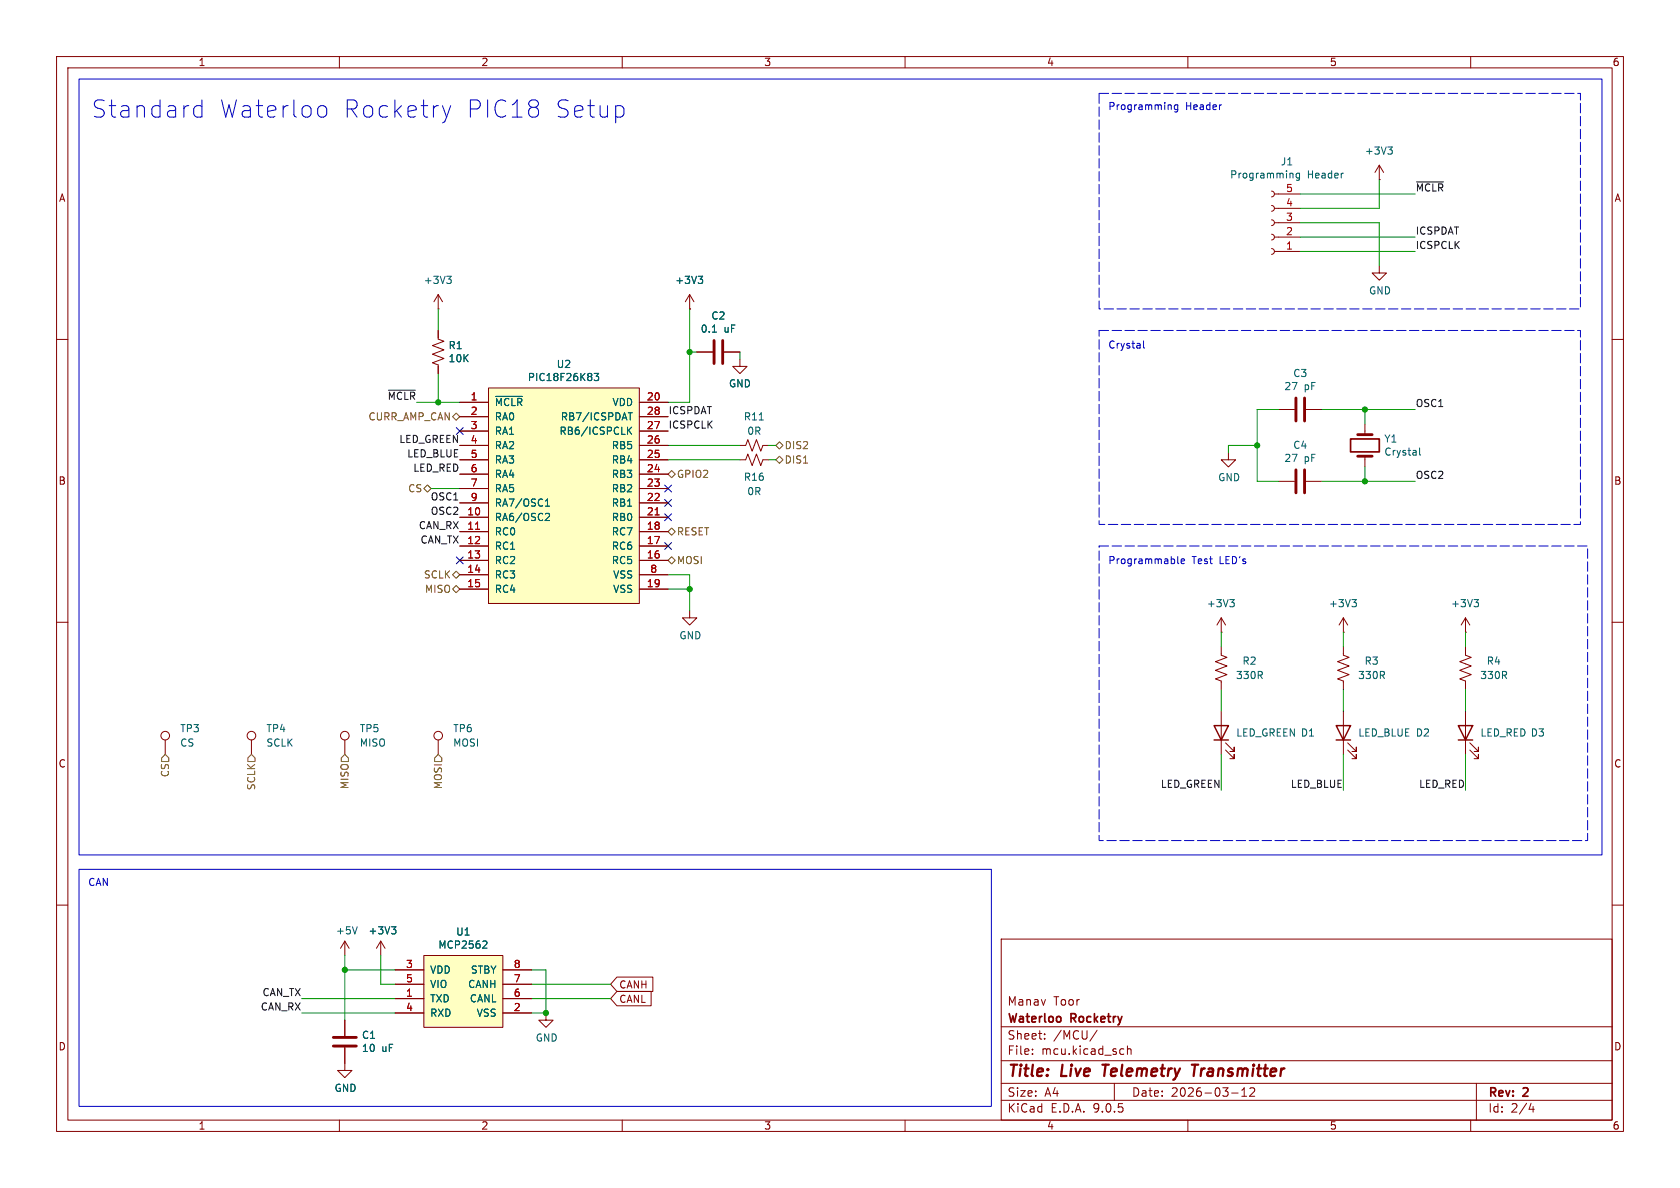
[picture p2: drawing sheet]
<svg xmlns="http://www.w3.org/2000/svg" width="297mm" height="210mm" viewBox="0 0 297 210" stroke-linecap="round" stroke-linejoin="round" font-family="sans-serif">
<g fill="none" stroke="#840000" stroke-width=".18">
<path d="M10 10h277v190h-277zM12 12h273v186h-273zM60 10v2M110 10v2M160 10v2M210 10v2M260 10v2M77.5 54.6h.1M77.5 52.1l-.8 1.2M77.5 52.1l.7 1.2M77.5 52.1v2.5M10 60h2"/>
<path d="M285 60h2M10 110h2M285 110h2M10 160h2M177 166h108v32h-108zM285 160h2M60 198v2M110 198v2M160 198v2M177 194.5h108M177 191.5h108M177 187.5h108"/>
<path d="M177 181.5h108M182.5 186.3v.1M182.5 185.5v.1M184.7 183.6v.1M184.7 182.8v.1M194 182.1l-1.3 2M197 191.5v3M198.2 185.4l.5 .1M198.7 186.3l-.5 .1M199.3 185.5l.2-.1 .4 .1 .1 .9M199.3 184.9v1.5M210 198v2"/>
<path d="M217.7 193.2h1.2M219.5 193.8h.9M219.5 192.7l.5-.4v1.5M221 192.4l.5-.1 .2 .1 .1 .3-.9 1.1h.9M260 198v2M261 191.5v6.5M270.7 195l-.4 1.1h.9M271 195.6v1"/>
</g>
<path d="M194.9 188.2h1.1M195.5 188.2l-.3 2M210.7 188.2h1.1M211.3 188.2l-.3 2" fill="none" stroke="#840000" stroke-width=".4"/>
<path d="M79 48.8h.8l-.5 .5M79.5 49.3l.3 .3v.3l-.3 .2" fill="none" stroke="#006464" stroke-width=".18"/>
<path d="M74.9 168.9h14v12.7h-14z" fill="#ffffc2"/>
<g fill="none" stroke="#840000" stroke-width=".18">
<path d="M224.8 38.9l.3 .1 .2 .4-.2 .3-.3 .2M224.8 36.3l.3 .2 .2 .3-.2 .4-.3 .1M224.8 33.8l.3 .1 .2 .4-.2 .3-.3 .2M225.3 39.4h4.6M225.3 36.8h4.6M225.3 34.3h4.6M243.8 31.8h.1M243.8 29.2l-.7 1.3M243.8 29.2l.8 1.3M243.8 29.2v2.6M77.5 58.4v1.5l1 .4-2 .8 2 .7-2 .8 2 .8-2 .7 1 .4v1.5M121.9 54.6h.1"/>
<path d="M121.9 52.1l-.7 1.2M121.9 52.1l.8 1.2M121.9 52.1v2.5M224.8 43.9l.3 .2 .2 .4-.2 .3-.3 .2M224.8 41.4l.3 .2 .2 .3-.2 .4-.3 .1M225.3 44.5h4.6M225.3 41.9h4.6M243.8 47v1.3h1.3l-1.3 1.2-1.2-1.2h1.2M123.2 62.2h2.8M128 62.2h2.8M130.8 78.7h1l.4-1 .8 2.1 .7-2.1 .8 2.1 .4-1.1h1M130.8 63.5v1.3h1.3l-1.3 1.2-1.3-1.2h1.3"/>
<path d="M130.8 81.3h1l.4-1 .8 2 .7-2 .8 2 .4-1h1M121.9 108v1.2h1.3l-1.3 1.3-1.3-1.3h1.3M259.1 114.3v1.5l1 .4-2 .8 2 .7-2 .8 2 .8-2 .7 1 .4v1.5M259.1 111.8h.1M259.1 109.2v2.6M259.1 109.2l-.8 1.3M259.1 109.2l.7 1.3M237.5 125.7v7.7M238.3 132.6l1.5 1.5v-.7v.7h-.8M238.3 131.3l1.5 1.5v-.7v.7h-.8M259.1 125.7v7.7M259.8 132.6l1.6 1.5v-.7v.7h-.8"/>
<path d="M259.8 131.3l1.6 1.5v-.7v.7h-.8M61 166.4v2.5M61 166.4l-.8 1.2M61 166.4l.7 1.2M67.3 166.4l-.8 1.2M67.3 166.4l.8 1.2M67.3 166.4v2.5M69.8 171.5h5.1M69.8 174h5.1M69.8 176.5h5.1M69.8 179.1h5.1M74.9 168.9h14v12.7h-14z"/>
<path d="M88.9 171.5h5.1M88.9 174h5.1M88.9 176.5h5.1M88.9 179.1h5.1M96.5 179.1v1.2h1.3l-1.3 1.3-1.3-1.3h1.3M61 185.2v4h1.2l-1.2 1.3-1.3-1.3h1.3M61 180.3v2.8"/>
</g>
<g fill="none" stroke="#006464" stroke-width=".18">
<path d="M228.4 30.6l.2 .2v.7M229.7 30.6v1l-.2 .3-.3-.1M229.7 30.7l-.3-.1-.3 .3 .2 .5h.4M245.4 26h.7l-.4 .5M245.9 26.5l.2 .2v.3l-.2 .2M123.4 48.8h.8l-.4 .5M124 49.3l.2 .3v.3l-.2 .2M125.9 58.7h.8M134.2 74.2h.8M260.6 106h.8l-.4 .5M261.1 106.5l.3 .2v.3l-.3 .3M63.2 163.8l-.5 1.3"/>
<path d="M69.2 163.8h.8l-.4 .5M69.7 164.3l.3 .3v.3l-.3 .2M85.5 166.3l.5 .1 .1 .3-.8 .9h.8"/>
</g>
<path d="M126.2 60.2v4.1M127.8 60.2v4.1M58.9 183.4h4.1M58.9 184.9h4.1" fill="none" stroke="#840000" stroke-width=".51"/>
<path d="M236.2 128.3h2.6l-1.3 2.5zM236.2 130.8h2.6M257.8 128.3h2.5l-1.2 2.5zM257.8 130.8h2.5" fill="none" stroke="#840000" stroke-width=".25"/>
<path d="M86.4 68.6h26.6v38.1h-26.6z" fill="#ffffc2"/>
<g fill="none" stroke="#840000" stroke-width=".18">
<path d="M77.5 58.4v1.3M121.9 54.6h.1M77.5 64.8v1.2M81.3 71.1h5.1M81.3 73.7h5.1M81.3 76.2h5.1M81.3 78.7h5.1M86.4 68.6h26.6v38.1h-26.6zM113 71.1h5.1M113 73.7h5.1M113 76.2h5.1M113 78.7h5.1"/>
<path d="M123.2 62.2h2.8M128 62.2h2.8M226.1 72.4h2.8M230.9 72.4h2.8M241.3 74.9v1.9M81.3 81.3h5.1M81.3 83.8h5.1M81.3 86.4h5.1M81.3 88.9h5.1M81.3 91.4h5.1M81.3 94h5.1M81.3 96.5h5.1"/>
<path d="M81.3 99.1h5.1M113 81.3h5.1M113 83.8h5.1M113 86.4h5.1M113 88.9h5.1M113 91.4h5.1M113 94h5.1M113 96.5h5.1M113 99.1h5.1M217.2 80v1.3h1.2l-1.2 1.3-1.3-1.3h1.3M226.1 85.1h2.8M230.9 85.1h2.8"/>
<path d="M241.3 80.6v2M81.3 101.6h5.1M81.3 104.1h5.1M113 101.6h5.1M113 104.1h5.1M215.9 111.8h.1M215.9 114.3v1.5l1 .4-2 .8 2 .7-2 .8 2 .8-2 .7 1 .4v1.5M215.9 109.2v2.6M215.9 109.2l-.8 1.3M215.9 109.2l.8 1.3M237.5 114.3v1.5l1 .4-2 .8 2 .7-2 .8 2 .8-2 .7 1 .4v1.5M237.5 111.8h.1"/>
<path d="M237.5 109.2v2.6M237.5 109.2l-.8 1.3M237.5 109.2l.8 1.3M29.2 130.8v2.6M44.4 130.8v2.6M61 130.8v2.6M77.5 130.8v2.6M215.9 125.7v7.7M216.7 132.6l1.5 1.5v-.7v.7h-.8M216.7 131.3l1.5 1.5v-.7v.7h-.8M69.8 171.5h5.1M69.8 174h5.1"/>
<path d="M69.8 176.5h5.1M69.8 179.1h5.1M88.9 171.5h5.1M88.9 174h5.1M88.9 176.5h5.1M88.9 179.1h5.1M109.1 175.3h6v2.5h-6l-1.2-1.3zM109.1 172.7h6.3v2.6h-6.3l-1.2-1.3zM61 180.3v2.8M61 185.2v2.8"/>
<circle cx="29.2" cy="130" r=".76"/>
<circle cx="44.4" cy="130" r=".76"/>
<circle cx="61" cy="130" r=".76"/>
<circle cx="77.5" cy="130" r=".76"/>
</g>
<g fill="none" stroke="#006464" stroke-width=".18">
<path d="M123.4 48.8h.8l-.4 .5M124 49.3l.2 .3v.3l-.2 .2M125.9 58.7h.8M87.6 70.1h4.8M105 66h.8l-.4 .5 .4 .1v.6l-.2 .1-.6-.1M110.9 75.5v1.3M111.1 73h.7M111.1 76.1l.6 .7M111.4 73v1.2M111.7 75.5l-.8 .7M251 79.2v1.1l.1 .2M96.4 89.5h.8"/>
<path d="M96.4 88.6l.4-.4v1.3M96.6 90.7l.4 .1 .2 .3-.8 .9h.8M217.4 106h.8l-.4 .5M218 106.5l.2 .2v.3l-.2 .3M239 106h.8l-.4 .5M239.5 106.5l.3 .2v.3l-.3 .3M69.2 163.8h.8l-.4 .5M69.7 164.3l.3 .3v.3l-.3 .2M85.5 166.3l.5 .1 .1 .3-.8 .9h.8"/>
</g>
<path d="M84.1 93.6h.7M115.8 91h.7" fill="none" stroke="#a90000" stroke-width=".18"/>
<path d="M214.6 128.3h2.6l-1.3 2.5zM214.6 130.8h2.6" fill="none" stroke="#840000" stroke-width=".25"/>
<path d="M229.1 70.4v4M230.6 70.4v4M240 76.8h2.6M229.1 83.1v4M230.6 83.1v4M240 80.6h2.6" fill="none" stroke="#840000" stroke-width=".51"/>
<path d="M238.8 77.6h5v2.3h-5z" fill="none" stroke="#840000" stroke-width=".3"/>
<g fill="none" stroke="#725600" stroke-width=".18">
<path d="M80 73.7l.6-.7 .7 .7-.7 .6zM137.2 78.7l.6-.6 .6 .6-.6 .7zM74.9 86.4l.7-.7 .6 .7-.6 .6zM118.1 94l.6-.7 .7 .7-.7 .6zM118.1 83.8l.6-.6 .7 .6-.7 .7zM118.1 99.1l.6-.7 .7 .7-.7 .6zM137.2 81.3l.6-.7 .6 .7-.6 .6zM80 101.6l.6-.6 .7 .6-.7 .6zM80 104.1l.6-.6 .7 .6-.7 .7zM29.2 133.4l.6 .6v.6h-1.2v-.6zM44.4 133.4l.7 .6v.6h-1.3v-.6zM61 133.4l.6 .6v.6h-1.3v-.6z"/>
<path d="M77.5 133.4l.6 .6v.6h-1.3v-.6z"/>
</g>
<path d="M250.4 32.2h4.8M68.7 69h4.7" fill="none" stroke="#0f0f0f" stroke-width=".18"/>
<g fill="none" stroke="#009600" stroke-width=".18">
<path d="M229.9 34.3h20.3M229.9 39.4h13.9v7.6M243.8 31.8v5h-13.9M77.5 54.6v3.8M121.9 54.6v16.5h-3.8M229.9 44.5h20.3M229.9 41.9h20.3M73.7 71.1h7.6M77.5 66v5.1M118.1 78.7h12.7M121.9 62.2h1.3M130.8 62.2v1.3"/>
<path d="M135.9 78.7h1.3M222.2 78.7h-5v1.3M226.1 72.4h-3.9v12.7h3.9M233.7 72.4h16.5M241.3 72.4v2.5M76.2 86.4h5.1M118.1 81.3h12.7M135.9 81.3h1.3M233.7 85.1h16.5M241.3 82.6v2.5M118.1 101.6h3.8v6.4M118.1 104.1h3.8"/>
<path d="M215.9 111.8v2.5M237.5 111.8v2.5M259.1 111.8v2.5M215.9 121.9v3.8M215.9 133.4v6.3M237.5 121.9v3.8M237.5 133.4v6.3M259.1 121.9v3.8M259.1 133.4v6.3M53.3 176.5h16.5M53.3 179.1h16.5M61 171.5h8.8"/>
<path d="M61 168.9v11.4M67.3 168.9v5.1h2.5M94 176.5h13.9M94 174h13.9M94 171.5h2.5v7.6h-2.5"/>
</g>
<path d="M80.7 75.6l1.2 1.2M81.9 75.6l-1.2 1.2M80.7 98.5l1.2 1.2M81.9 98.5l-1.2 1.2M117.5 90.8l1.2 1.2M117.5 85.8l1.2 1.2M117.5 88.3l1.2 1.2M117.5 95.9l1.2 1.2M118.7 90.8l-1.2 1.2M118.7 85.8l-1.2 1.2M118.7 88.3l-1.2 1.2M118.7 95.9l-1.2 1.2" fill="none" stroke="#000084" stroke-width=".18"/>
<g fill="none" stroke="#0000c2" stroke-width=".18">
<path d="M14 14h269.2v137.1h-269.2zM35.7 17.7v3M35.7 18.8l-.3-.1h-.6l-.4 .3M56.7 18.7a.83 .83 0 0 1 1.1 .6v.8a.83 .83 0 0 1-1.1 .6M78.2 18.7l.7 2M79.7 18.7l-.8 2M94.9 17.8a.59 .59 0 0 1 0 1M94.9 19.1l.3 .4v.6l-.3 .5M109.7 18.7l.3 .1 .3 .5v.8l-.1 .3-.5 .3M206.9 18.5l.2 .2v.7M208.2 18.5v1.1l-.2 .2-.3-.1M208.2 18.6l-.4-.1-.2 .3 .1 .5h.5"/>
<path d="M34.4 20.4l.4 .3h.6l.3-.1M78.9 20.7l-.2 .7-.5 .3M202.2 60.3v1.1l.1 .1M208.2 98.4v1.1l.2 .1M208.8 99.2l.6-.1v-.2l-.4-.1-.2 .2 .1 .6h.5M14 153.7h161.3v41.9h-161.3z"/>
</g>
<path d="M194.3 16.5h85.1v38.1h-85.1zM194.3 58.4h85.1v34.3h-85.1zM194.3 96.5h86.4v52.1h-86.4z" fill="none" stroke="#0000c2" stroke-width=".18" stroke-dasharray="1.7 .6"/>
<g fill="#009600" stroke="#009600" stroke-width=".18">
<circle cx="96.5" cy="179.1" r=".46"/>
<circle cx="61" cy="171.5" r=".46"/>
<circle cx="121.9" cy="104.1" r=".46"/>
<circle cx="241.3" cy="72.4" r=".46"/>
<circle cx="222.2" cy="78.7" r=".46"/>
<circle cx="241.3" cy="85.1" r=".46"/>
<circle cx="121.9" cy="62.2" r=".46"/>
<circle cx="77.5" cy="71.1" r=".46"/>
</g>
<g font-size="4.2" fill="#0000c2">
<text x="16" y="21.1">Standard</text>
<text x="38.5" y="21.1">Waterloo</text>
<text x="60.3" y="21.1">Rocketry</text>
<text x="81.9" y="21.1">PIC18</text>
<text x="97.4" y="21.1">Setup</text>
</g>
<g font-size="2.8" fill="#840000">
<text x="178" y="190.9">Title:</text>
<text x="187.7" y="190.9">Live</text>
<text x="195.8" y="190.9">Telemetry</text>
<text x="212.4" y="190.9">Transmitter</text>
</g>
<g font-size="2.1" fill="#840000">
<text x="178" y="178">Manav</text>
<text x="186.2" y="178">Toor</text>
<text x="178" y="184">Sheet:</text>
<text x="178" y="181.2">Waterloo</text>
<text x="186.2" y="184">/MCU/</text>
<text x="189.4" y="181.2">Rocketry</text>
<text x="178" y="186.7">File:</text>
<text x="184.1" y="186.7">mcu.kicad_sch</text>
<text x="178" y="196.9">KiCad</text>
<text x="178" y="194.1">Size:</text>
<text x="184.7" y="194.1">A4</text>
<text x="185.7" y="196.9">E.D.A.</text>
<text x="193.3" y="196.9">9.0.5</text>
<text x="200" y="194.1">Date:</text>
<text x="207" y="194.1">2026-03-12</text>
<text x="263" y="194.3">Rev:</text>
<text x="263" y="196.9">Id:</text>
<text x="267.1" y="196.9">2/4</text>
<text x="269.4" y="194.3">2</text>
</g>
<g font-size="1.8" fill="#840000">
<text x="35" y="11.9">1</text>
<text x="85" y="11.9">2</text>
<text x="135" y="11.9">3</text>
<text x="185" y="11.9">4</text>
<text x="235" y="11.9">5</text>
<text x="285" y="11.9">6</text>
<text x="10.3" y="35.9">A</text>
<text x="285.3" y="35.9">A</text>
<text x="10.3" y="85.9">B</text>
<text x="285.3" y="85.9">B</text>
<text x="10.3" y="135.9">C</text>
<text x="285.3" y="135.9">C</text>
<text x="109.4" y="177.5">CANL</text>
<text x="109.4" y="174.9">CANH</text>
<text x="10.3" y="185.9">D</text>
<text x="285.3" y="185.9">D</text>
<text x="35" y="199.9">1</text>
<text x="85" y="199.9">2</text>
<text x="135" y="199.9">3</text>
<text x="185" y="199.9">4</text>
<text x="235" y="199.9">5</text>
<text x="285" y="199.9">6</text>
</g>
<g font-size="1.8" fill="#0000c2">
<text x="195.8" y="19.7">Programming</text>
<text x="209.6" y="19.7">Header</text>
<text x="195.8" y="61.8">Crystal</text>
<text x="195.8" y="99.9">Programmable</text>
<text x="210.7" y="99.9">Test</text>
<text x="215.7" y="99.9">LED's</text>
<text x="15.5" y="156.8">CAN</text>
</g>
<g font-size="1.8" fill="#006464">
<text x="226.3" y="29.4">J1</text>
<text x="241.2" y="27.5">+3V3</text>
<text x="217.4" y="31.7">Programming</text>
<text x="231.1" y="31.7">Header</text>
<text x="74.8" y="50.4">+3V3</text>
<text x="119.3" y="50.4">+3V3</text>
<text x="241.9" y="52.2">GND</text>
<text x="123.8" y="59">0.1</text>
<text x="125.7" y="56.7">C2</text>
<text x="128" y="59">uF</text>
<text x="79.2" y="61.9">R1</text>
<text x="79.2" y="64.2">10K</text>
<text x="98.3" y="65.3">U2</text>
<text x="87.4" y="72">~{MCLR}</text>
<text x="93.2" y="67.6">PIC18F26K83</text>
<text x="108.2" y="72">VDD</text>
<text x="128.8" y="68.7">GND</text>
<text x="227" y="69.2">27</text>
<text x="228.5" y="66.9">C3</text>
<text x="230.5" y="69.2">pF</text>
<text x="87.4" y="74.5">RA0</text>
<text x="87.4" y="77.1">RA1</text>
<text x="98.8" y="77.1">RB6/ICSPCLK</text>
<text x="99.1" y="74.5">RB7/ICSPDAT</text>
<text x="131.4" y="74.5">R11</text>
<text x="132" y="77.1">0R</text>
<text x="87.4" y="79.6">RA2</text>
<text x="87.4" y="82.1">RA3</text>
<text x="108.1" y="79.6">RB5</text>
<text x="108.1" y="82.1">RB4</text>
<text x="227" y="81.9">27</text>
<text x="228.5" y="79.6">C4</text>
<text x="230.5" y="81.9">pF</text>
<text x="244.6" y="78.4">Y1</text>
<text x="244.6" y="80.7">Crystal</text>
<text x="87.4" y="84.7">RA4</text>
<text x="87.4" y="87.2">RA5</text>
<text x="87.4" y="89.8">RA7/OSC1</text>
<text x="108.1" y="84.7">RB3</text>
<text x="108.1" y="87.2">RB2</text>
<text x="108.1" y="89.8">RB1</text>
<text x="131.4" y="85.2">R16</text>
<text x="132" y="87.7">0R</text>
<text x="215.3" y="85.3">GND</text>
<text x="87.4" y="92.3">RA6/OSC2</text>
<text x="87.4" y="94.8">RC0</text>
<text x="108.1" y="92.3">RB0</text>
<text x="108.1" y="94.8">RC7</text>
<text x="87.4" y="97.4">RC1</text>
<text x="87.4" y="99.9">RC2</text>
<text x="108.1" y="97.4">RC6</text>
<text x="108.1" y="99.9">RC5</text>
<text x="87.4" y="102.5">RC3</text>
<text x="87.4" y="105">RC4</text>
<text x="108.3" y="102.5">VSS</text>
<text x="108.3" y="105">VSS</text>
<text x="213.3" y="107.5">+3V3</text>
<text x="234.8" y="107.5">+3V3</text>
<text x="256.4" y="107.5">+3V3</text>
<text x="120" y="113.2">GND</text>
<text x="219.6" y="117.7">R2</text>
<text x="241.1" y="117.7">R3</text>
<text x="262.7" y="117.7">R4</text>
<text x="218.4" y="120.2">330R</text>
<text x="240" y="120.2">330R</text>
<text x="261.6" y="120.2">330R</text>
<text x="31.8" y="129.6">TP3</text>
<text x="47" y="129.6">TP4</text>
<text x="63.5" y="129.6">TP5</text>
<text x="80" y="129.6">TP6</text>
<text x="218.4" y="130.4">LED_GREEN D1</text>
<text x="240" y="130.4">LED_BLUE D2</text>
<text x="261.6" y="130.4">LED_RED D3</text>
<text x="31.8" y="132.2">CS</text>
<text x="47" y="132.2">SCLK</text>
<text x="63.5" y="132.2">MISO</text>
<text x="80" y="132.2">MOSI</text>
<text x="59.3" y="165.4">+5V</text>
<text x="65" y="165.4">+3V3</text>
<text x="77.4" y="167.9">MCP2562</text>
<text x="80.5" y="165.6">U1</text>
<text x="75.9" y="172.3">VDD</text>
<text x="83.1" y="172.3">STBY</text>
<text x="75.9" y="174.9">VIO</text>
<text x="75.9" y="177.4">TXD</text>
<text x="75.9" y="179.9">RXD</text>
<text x="82.7" y="174.9">CANH</text>
<text x="83" y="177.4">CANL</text>
<text x="84.2" y="179.9">VSS</text>
<text x="63.9" y="183.8">C1</text>
<text x="94.6" y="184.3">GND</text>
<text x="63.9" y="186.2">10</text>
<text x="67.5" y="186.2">uF</text>
<text x="59.1" y="193.2">GND</text>
</g>
<g font-size="1.8" fill="#a90000">
<text x="227.3" y="34">5</text>
<text x="227.3" y="41.7">2</text>
<text x="227.3" y="39.1">3</text>
<text x="227.3" y="36.6">4</text>
<text x="227.3" y="44.2">1</text>
<text x="83.1" y="70.9">1</text>
<text x="114.3" y="70.9">20</text>
<text x="83.1" y="73.4">2</text>
<text x="83.1" y="75.9">3</text>
<text x="114.3" y="73.4">28</text>
<text x="114.3" y="75.9">27</text>
<text x="83.1" y="78.5">4</text>
<text x="83.1" y="81">5</text>
<text x="83.1" y="83.6">6</text>
<text x="114.3" y="78.5">26</text>
<text x="114.3" y="81">25</text>
<text x="114.3" y="83.6">24</text>
<text x="83.1" y="86.1">7</text>
<text x="83.1" y="88.6">9</text>
<text x="114.3" y="86.1">23</text>
<text x="114.3" y="88.6">22</text>
<text x="82.5" y="91.2">10</text>
<text x="82.5" y="93.7">11</text>
<text x="114.3" y="91.2">21</text>
<text x="114.3" y="93.7">18</text>
<text x="82.5" y="96.3">12</text>
<text x="82.5" y="98.8">13</text>
<text x="82.5" y="101.3">14</text>
<text x="114.3" y="96.3">17</text>
<text x="114.3" y="98.8">16</text>
<text x="114.9" y="101.3">8</text>
<text x="82.5" y="103.9">15</text>
<text x="114.3" y="103.9">19</text>
<text x="71.7" y="171.2">3</text>
<text x="71.7" y="173.7">5</text>
<text x="90.7" y="171.2">8</text>
<text x="90.7" y="173.7">7</text>
<text x="71.7" y="176.3">1</text>
<text x="71.7" y="178.8">4</text>
<text x="90.7" y="176.3">6</text>
<text x="90.7" y="178.8">2</text>
</g>
<g font-size="1.8" fill="#0f0f0f">
<text x="250.2" y="33.9">~{MCLR}</text>
<text x="250.2" y="41.6">ICSPDAT</text>
<text x="250.2" y="44.1">ICSPCLK</text>
<text x="68.4" y="70.8">~{MCLR}</text>
<text x="118.1" y="73.3">ICSPDAT</text>
<text x="118.1" y="75.9">ICSPCLK</text>
<text x="250.2" y="72">OSC1</text>
<text x="70.5" y="78.4">LED_GREEN</text>
<text x="71.9" y="80.9">LED_BLUE</text>
<text x="73" y="83.5">LED_RED</text>
<text x="76.1" y="88.6">OSC1</text>
<text x="250.2" y="84.7">OSC2</text>
<text x="73.9" y="93.6">CAN_RX</text>
<text x="76.1" y="91.1">OSC2</text>
<text x="74.2" y="96.2">CAN_TX</text>
<text x="205.1" y="139.4">LED_GREEN</text>
<text x="228.1" y="139.4">LED_BLUE</text>
<text x="250.8" y="139.4">LED_RED</text>
<text x="46" y="178.7">CAN_RX</text>
<text x="46.3" y="176.2">CAN_TX</text>
</g>
<g font-size="1.8" fill="#725600">
<text x="65" y="74.5">CURR_AMP_CAN</text>
<text x="138.6" y="79.6">DIS2</text>
<text x="138.6" y="82.1">DIS1</text>
<text x="72.1" y="87.2">CS</text>
<text x="119.6" y="84.7">GPIO2</text>
<text x="119.6" y="94.8">RESET</text>
<text x="119.6" y="99.9">MOSI</text>
<text x="74.8" y="102.5">SCLK</text>
<text x="75" y="105">MISO</text>
<text x="30.1" y="137.5" transform="rotate(-90 30.1 137.5)">CS</text>
<text x="45.3" y="139.8" transform="rotate(-90 45.3 139.8)">SCLK</text>
<text x="61.8" y="139.6" transform="rotate(-90 61.8 139.6)">MISO</text>
<text x="78.3" y="139.6" transform="rotate(-90 78.3 139.6)">MOSI</text>
</g>
</svg>
